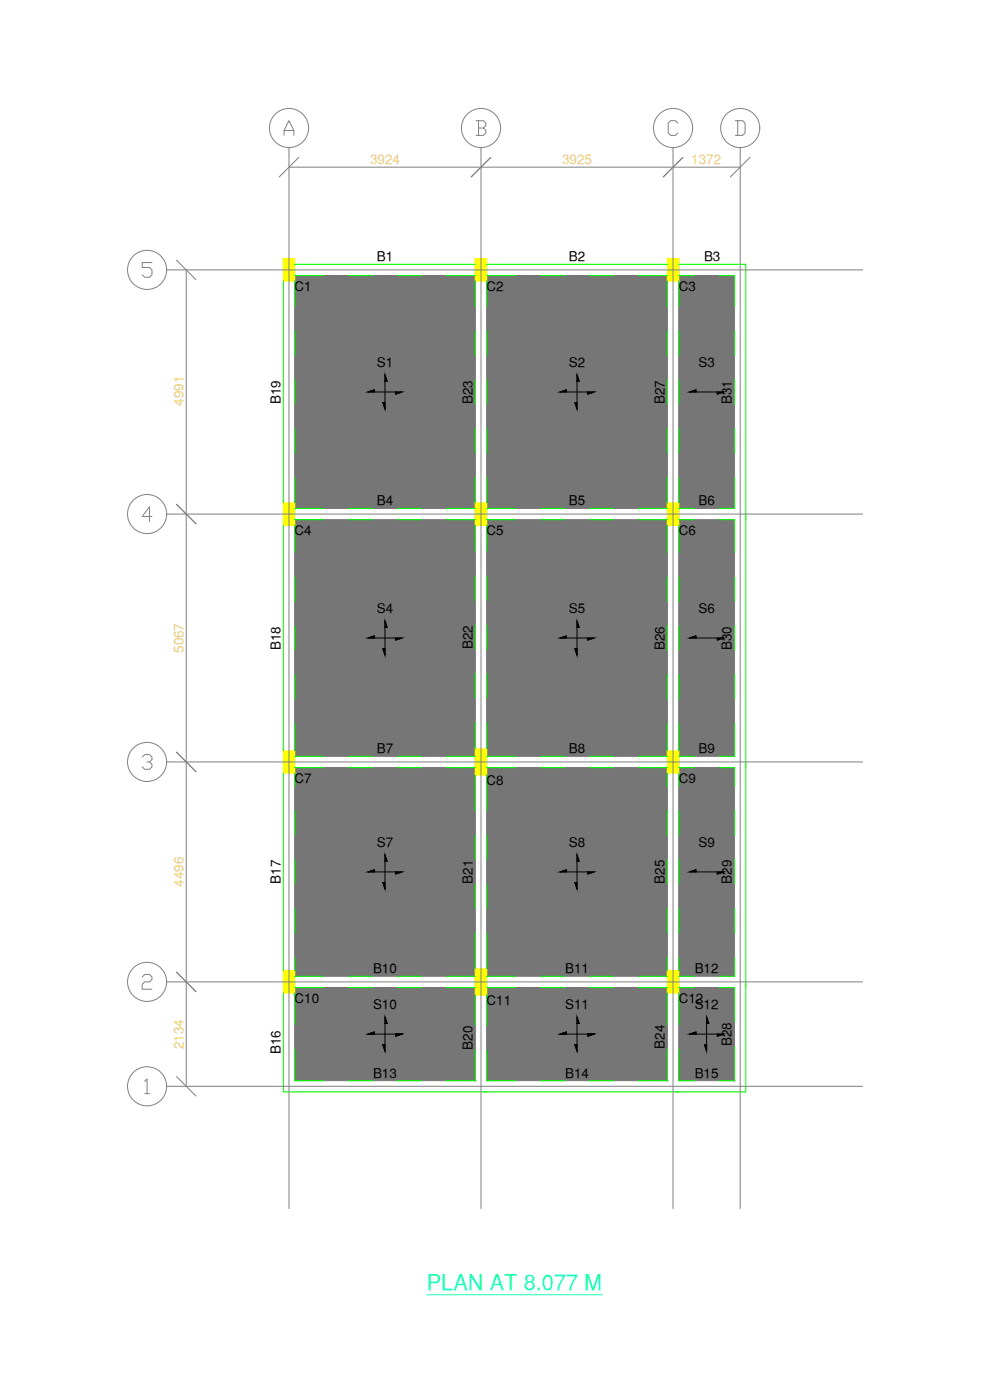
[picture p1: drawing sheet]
<svg xmlns="http://www.w3.org/2000/svg" width="297mm" height="420mm" viewBox="0 0 297 420" stroke-linecap="round" stroke-linejoin="round" font-family="sans-serif">
<!-- layer: Slab -->
<g fill="#767676" stroke="#767676" stroke-width=".3">
<path d="M88.4 82.7l54.2 1.6v-1.6zM88.4 82.7l54.2 1.6h-54.2z"/>
<path d="M88.4 84.3l54.2 66.7v-66.7zM88.4 84.3l54.2 66.7h-54.2z"/>
<path d="M88.4 151l54.2 1.6v-1.6zM88.4 151l54.2 1.6h-54.2z"/>
<path d="M146 82.7l54.3 1.6v-1.6zM146 82.7l54.3 1.6h-54.3z"/>
<path d="M146 84.3l54.3 66.7v-66.7zM146 84.3l54.3 66.7h-54.3z"/>
<path d="M146 151l54.3 1.6v-1.6zM146 151l54.3 1.6h-54.3z"/>
<path d="M203.6 82.7l16.8 1.6v-1.6zM203.6 82.7l16.8 1.6h-16.8z"/>
<path d="M203.6 84.3l16.8 66.7v-66.7zM203.6 84.3l16.8 66.7h-16.8z"/>
<path d="M203.6 151l16.8 1.6v-1.6zM203.6 151l16.8 1.6h-16.8z"/>
<path d="M88.4 156l54.2 1.6v-1.6zM88.4 156l54.2 1.6h-54.2z"/>
<path d="M88.4 157.6l54.2 67.2v-67.2zM88.4 157.6l54.2 67.2h-54.2z"/>
<path d="M88.4 224.8l54.2 .6v-.6zM88.4 224.8l54.2 .6h-54.2z"/>
<path d="M88.4 225.4l54.2 1.6v-1.6zM88.4 225.4l54.2 1.6h-54.2z"/>
<path d="M146 156l54.3 1.6v-1.6zM146 156l54.3 1.6h-54.3z"/>
<path d="M146 157.6l54.3 67.2v-67.2zM146 157.6l54.3 67.2h-54.3z"/>
<path d="M146 224.8l54.3 .6v-.6zM146 224.8l54.3 .6h-54.3z"/>
<path d="M146 225.4l54.3 1.6v-1.6zM146 225.4l54.3 1.6h-54.3z"/>
<path d="M203.6 156l16.8 1.6v-1.6zM203.6 156l16.8 1.6h-16.8z"/>
<path d="M203.6 157.6l16.8 67.8v-67.8zM203.6 157.6l16.8 67.8h-16.8z"/>
<path d="M203.6 225.4l16.8 1.6v-1.6zM203.6 225.4l16.8 1.6h-16.8z"/>
<path d="M88.4 230.4l54.2 1.6v-1.6zM88.4 230.4l54.2 1.6h-54.2z"/>
<path d="M88.4 232l54.2 .6v-.6zM88.4 232l54.2 .6h-54.2z"/>
<path d="M88.4 232.6l54.2 58.2v-58.2zM88.4 232.6l54.2 58.2h-54.2z"/>
<path d="M88.4 290.8l54.2 .6v-.6zM88.4 290.8l54.2 .6h-54.2z"/>
<path d="M88.4 291.4l54.2 1.6v-1.6zM88.4 291.4l54.2 1.6h-54.2z"/>
<path d="M146 230.4l54.3 1.6v-1.6zM146 230.4l54.3 1.6h-54.3z"/>
<path d="M146 232l54.3 .6v-.6zM146 232l54.3 .6h-54.3z"/>
<path d="M146 232.6l54.3 58.2v-58.2zM146 232.6l54.3 58.2h-54.3z"/>
<path d="M146 290.8l54.3 .6v-.6zM146 290.8l54.3 .6h-54.3z"/>
<path d="M146 291.4l54.3 1.6v-1.6zM146 291.4l54.3 1.6h-54.3z"/>
<path d="M203.6 230.4l16.8 1.6v-1.6zM203.6 230.4l16.8 1.6h-16.8z"/>
<path d="M203.6 232l16.8 59.4v-59.4zM203.6 232l16.8 59.4h-16.8z"/>
<path d="M203.6 291.4l16.8 1.6v-1.6zM203.6 291.4l16.8 1.6h-16.8z"/>
<path d="M88.4 296.4l54.2 1.6v-1.6zM88.4 296.4l54.2 1.6h-54.2z"/>
<path d="M88.4 298l54.2 .6v-.6zM88.4 298l54.2 .6h-54.2z"/>
<path d="M88.4 298.6l54.2 25.7v-25.7zM88.4 298.6l54.2 25.7h-54.2z"/>
<path d="M146 296.4l54.3 1.6v-1.6zM146 296.4l54.3 1.6h-54.3z"/>
<path d="M146 298l54.3 .6v-.6zM146 298l54.3 .6h-54.3z"/>
<path d="M146 298.6l54.3 25.7v-25.7zM146 298.6l54.3 25.7h-54.3z"/>
<path d="M203.6 296.4l16.8 1.6v-1.6zM203.6 296.4l16.8 1.6h-16.8z"/>
<path d="M203.6 298l16.8 26.3v-26.3zM203.6 298l16.8 26.3h-16.8z"/>
</g>
<!-- layer: Column -->
<g fill="#ff0" stroke="#ff0" stroke-width=".3">
<path d="M85 77.7l3.4 6.6v-6.6zM85 77.7l3.4 6.6h-3.4z"/>
<path d="M142.6 77.7l3.4 6.6v-6.6zM142.6 77.7l3.4 6.6h-3.4z"/>
<path d="M200.3 77.7l3.3 6.6v-6.6zM200.3 77.7l3.3 6.6h-3.3z"/>
<path d="M85 151l3.4 6.6v-6.6zM85 151l3.4 6.6h-3.4z"/>
<path d="M142.6 151l3.4 6.6v-6.6zM142.6 151l3.4 6.6h-3.4z"/>
<path d="M200.3 151l3.3 6.6v-6.6zM200.3 151l3.3 6.6h-3.3z"/>
<path d="M85 225.4l3.4 6.6v-6.6zM85 225.4l3.4 6.6h-3.4z"/>
<path d="M142.6 224.8l3.4 7.8v-7.8zM142.6 224.8l3.4 7.8h-3.4z"/>
<path d="M200.3 225.4l3.3 6.6v-6.6zM200.3 225.4l3.3 6.6h-3.3z"/>
<path d="M85 291.4l3.4 6.6v-6.6zM85 291.4l3.4 6.6h-3.4z"/>
<path d="M142.6 290.8l3.4 7.8v-7.8zM142.6 290.8l3.4 7.8h-3.4z"/>
<path d="M200.3 291.4l3.3 6.6v-6.6zM200.3 291.4l3.3 6.6h-3.3z"/>
</g>
<path d="M85 77.7h3.4v6.6h-3.4zM142.6 77.7h3.4v6.6h-3.4zM200.3 77.7h3.3v6.6h-3.3zM85 151h3.4v6.6h-3.4zM142.6 151h3.4v6.6h-3.4zM200.3 151h3.3v6.6h-3.3zM85 225.4h3.4v6.6h-3.4zM142.6 224.8h3.4v7.8h-3.4zM200.3 225.4h3.3v6.6h-3.3zM85 291.4h3.4v6.6h-3.4zM142.6 290.8h3.4v7.8h-3.4zM200.3 291.4h3.3v6.6h-3.3z" fill="none" stroke="#ff0" stroke-width=".3"/>
<!-- layer: Beam -->
<g fill="none" stroke="#0f0" stroke-width=".3">
<path d="M88.4 79.3h54.2M146 79.3h54.3M203.6 79.3h20.2v248.4h-138.8v-29.7M85 84.3v66.7M88.4 82.7h8.8M88.4 84.3v7.6M88.4 99.3v7.3M104.5 82.7h7.3M119.2 82.7h7.3M133.9 82.7h8.7M142.6 84.3v7.6M142.6 99.3v7.3"/>
<path d="M146 82.7h8.8M146 84.3v7.6M146 99.3v7.3M162.1 82.7h7.4M176.8 82.7h7.3M191.5 82.7h8.8M200.3 84.3v7.6M200.3 99.3v7.3M203.6 82.7h4.7M203.6 84.3v7.6M203.6 99.3v7.3M215.7 82.7h4.7v9.2"/>
<path d="M220.4 99.3v7.3M88.4 114v7.3M142.6 114v7.3M146 114v7.3M200.3 114v7.3M203.6 114v7.3M220.4 114v7.3M88.4 128.6v7.4M142.6 128.6v7.4M146 128.6v7.4M200.3 128.6v7.4M203.6 128.6v7.4"/>
<path d="M220.4 128.6v7.4M85 157.6v67.8M88.4 152.6h8.8M88.4 156h8.8M88.4 143.3v7.7M88.4 157.6v8.2M104.5 152.6h7.3M104.5 156h7.3M119.2 152.6h7.3M119.2 156h7.3M133.9 152.6h8.7M133.9 156h8.7"/>
<path d="M142.6 143.3v7.7M142.6 157.6v7.9M146 152.6h8.8M146 156h8.8M146 143.3v7.7M146 157.6v7.9M162.1 152.6h7.4M162.1 156h7.4M176.8 152.6h7.3M176.8 156h7.3M191.5 152.6h8.8M191.5 156h8.8"/>
<path d="M200.3 143.3v7.7M200.3 157.6v8.2M203.6 152.6h4.7M203.6 156h4.7M203.6 143.3v7.7M203.6 157.6v8.2M215.7 156h4.7v9.8M220.4 143.3v9.3h-4.7M88.4 173.1v7.4M142.6 172.8v7.4M146 172.8v7.4M200.3 173.1v7.4"/>
<path d="M203.6 173.1v7.4M220.4 173.1v7.4M88.4 187.8v7.3M142.6 187.5v7.4M146 187.5v7.4M200.3 187.8v7.3M203.6 187.8v7.3M220.4 187.8v7.3M88.4 202.5v7.3M88.4 217.2v8.2M142.6 202.2v7.3M142.6 216.9v7.9"/>
<path d="M146 202.2v7.3M146 216.9v7.9M200.3 202.5v7.3M200.3 217.2v8.2M203.6 202.5v7.3M203.6 217.2v8.2M220.4 217.2v9.8h-4.7M220.4 202.5v7.3M85 232v59.4M88.4 227h8.8M88.4 230.4h8.8M88.4 232v4"/>
<path d="M104.5 227h7.3M104.5 230.4h7.3M119.2 227h7.3M119.2 230.4h7.3M133.9 227h8.7M133.9 230.4h8.7M142.6 232.6v10.7M146 227h8.8M146 230.4h8.8M146 232.6v10.7M162.1 227h7.4M162.1 230.4h7.4"/>
<path d="M176.8 227h7.3M176.8 230.4h7.3M191.5 227h8.8M191.5 230.4h8.8M200.3 232v4M203.6 227h4.7M203.6 230.4h4.7M203.6 232v4M215.7 230.4h4.7v5.6M88.4 243.3v7.4M88.4 258v7.3M142.6 250.7v7.3"/>
<path d="M146 250.7v7.3M200.3 243.3v7.4M200.3 258v7.3M203.6 243.3v7.4M203.6 258v7.3M220.4 243.3v7.4M220.4 258v7.3M88.4 272.7v7.3M142.6 265.3v7.4M146 265.3v7.4M200.3 272.7v7.3M203.6 272.7v7.3"/>
<path d="M220.4 272.7v7.3M88.4 293h8.8M88.4 296.4h8.8M88.4 287.4v4M88.4 298v9.5M104.5 293h7.3M104.5 296.4h7.3M119.2 293h7.3M119.2 296.4h7.3M133.9 293h8.7M133.9 296.4h8.7M142.6 280v10.8"/>
<path d="M142.6 298.6v9.2M146 293h8.8M146 296.4h8.8M146 280v10.8M146 298.6v9.2M162.1 293h7.4M162.1 296.4h7.4M176.8 293h7.3M176.8 296.4h7.3M191.5 293h8.8M191.5 296.4h8.8M200.3 287.4v4"/>
<path d="M200.3 298v9.5M203.6 293h4.7M203.6 296.4h4.7M203.6 287.4v4M203.6 298v9.5M215.7 296.4h4.7v10.3M220.4 287.4v5.6h-4.7M88.4 314.8v9.5h8.8M142.6 315.1v9.2h-8.7M146 315.1v9.2h8.8M200.3 314.8v9.5h-8.8M203.6 314.8v9.5h4.7"/>
<path d="M220.4 314v10.3h-4.7M104.5 324.3h7.3M119.2 324.3h7.3M162.1 324.3h7.4M176.8 324.3h7.3"/>
</g>
<!-- layer: Grid Line -->
<g fill="none" stroke="#808080" stroke-width=".3">
<path d="M85.2 39.2h3M142.9 36.2h2.2l.7 .8v.7l-.7 .7M143.6 38.4h1.5l.7 .8v.7l-.7 .7h-2.2M143.6 36.2v4.4M203.4 37l-.7-.8h-1.5l-.7 .8v2.9l.7 .7h1.5l.7-.7M220.6 36.2h2.2l.7 .8v2.9l-.7 .7h-2.2M221.3 36.2v4.4M85.2 40.6v-1.4l1.5-3 1.5 3v1.4M86.7 44.3v318.4M86.7 50.2h135.4M89.6 47.2l-5.8 5.9M144.3 44.3v318.4"/>
<path d="M147.3 47.2l-5.9 5.9M201.9 44.3v318.4M204.9 47.2l-5.9 5.9M222.1 44.3v318.4M225 47.2l-5.9 5.9M45.6 78.8h-2.9v1.5h2.2l.7 .7v1.5l-.7 .7h-1.5l-.7-.7M52.9 78.1l5.9 5.8M50 81h208.8M55.9 81v245M45.6 155h-2.9l2.2-2.9v4.4M50 154.3h208.8M52.9 151.3l5.9 5.9"/>
<path d="M42.7 227.2l.7-.7h1.5l.7 .7v.7l-.7 .8h-.8M44.9 228.7l.7 .7v.7l-.7 .8h-1.5l-.7-.8M50 228.7h208.8M52.9 225.7l5.9 5.9M42.7 293.2l.7-.7h1.5l.7 .7v.7l-.7 .8h-1.5l-.7 .7v1.5h2.9M50 294.7h208.8M52.9 291.7l5.9 5.9M43.4 324.5l.7-.7v4.4M43.4 328.2h1.5M50 326h208.8M52.9 323.1l5.9 5.8"/>
<circle cx="86.7" cy="38.4" r="5.9"/>
<circle cx="144.3" cy="38.4" r="5.9"/>
<circle cx="201.9" cy="38.4" r="5.9"/>
<circle cx="222.1" cy="38.4" r="5.9"/>
<circle cx="44.1" cy="81" r="5.9"/>
<circle cx="44.1" cy="154.3" r="5.9"/>
<circle cx="44.1" cy="228.7" r="5.9"/>
<circle cx="44.1" cy="294.7" r="5.9"/>
<circle cx="44.1" cy="326" r="5.9"/>
</g>
<!-- layer: Label -->
<path d="M128 388.6h52.8" fill="none" stroke="#0ff" stroke-width=".3"/>
<!-- layer: Slab Nos -->
<g fill="#000" stroke="#000" stroke-width=".3">
<path d="M110.4 117.6l1.9-.6v.6zM115.5 112.5l.7 1.9h-.7zM118.7 117.6h1.9l-1.9 .7zM168 117.6l1.9-.6v.6zM173.1 112.5l.7 1.9h-.7zM176.3 117.6h2l-2 .7zM206.9 117.6l1.9-.6v.6zM215.2 117.6h2l-2 .7zM114.9 120.8h.6v2zM172.5 120.8h.6v2zM110.4 191.5l1.9-.7v.7zM114.9 194.7h.6v1.9z"/>
<path d="M115.5 186.3l.7 2h-.7zM118.7 191.5h1.9l-1.9 .6zM168 191.5l1.9-.7v.7zM172.5 194.7h.6v1.9zM173.1 186.3l.7 2h-.7zM176.3 191.5h2l-2 .6zM206.9 191.5l1.9-.7v.7zM215.2 191.5h2l-2 .6zM115.5 256.5l.7 2h-.7zM173.1 256.5l.7 2h-.7zM110.4 261.7l1.9-.7v.7zM114.9 264.9h.6v1.9z"/>
<path d="M118.7 261.7h1.9l-1.9 .6zM168 261.7l1.9-.7v.7zM172.5 264.9h.6v1.9zM176.3 261.7h2l-2 .6zM206.9 261.7l1.9-.7v.7zM215.2 261.7h2l-2 .6zM206.9 310.3l1.9-.6v.6zM211.4 313.6h.6v1.9zM212 305.2l.7 1.9h-.7zM215.2 310.3h2l-2 .7z"/>
<path d="M112.3 309.7v.6zM110.4 310.3h1.9zM110.4 310.3l1.9-.6v.6z"/>
<path d="M114.9 313.6h.6zM114.9 313.6l.6 1.9v-1.9z"/>
<path d="M115.5 305.2l.7 1.9h-.7zM115.5 307.1h.7z"/>
<path d="M118.7 310.3h1.9zM118.7 310.3h1.9zM118.7 310.3h1.9l-1.9 .7z"/>
<path d="M169.9 309.7v.6zM168 310.3h1.9zM168 310.3l1.9-.6v.6z"/>
<path d="M172.5 313.6h.6zM172.5 313.6l.6 1.9v-1.9z"/>
<path d="M173.1 305.2l.7 1.9h-.7zM173.1 307.1h.7z"/>
<path d="M176.3 310.3h2zM176.3 310.3h2zM176.3 310.3h2l-2 .7z"/>
</g>
<g fill="none" stroke="#000" stroke-width=".3">
<path d="M112.3 117.6v-.6l-1.9 .6h10.2l-1.9 .7v-.7M115.5 114.4h.7l-.7-1.9v10.3l-.6-2h.6M169.9 117.6v-.6l-1.9 .6h10.3l-2 .7v-.7M173.1 114.4h.7l-.7-1.9v10.3l-.6-2h.6M208.8 117.6v-.6l-1.9 .6h10.3l-2 .7v-.7M112.3 191.5v-.7l-1.9 .7h10.2l-1.9 .6v-.6M115.5 188.3h.7l-.7-2v10.3l-.6-1.9h.6M169.9 191.5v-.7l-1.9 .7h10.3l-2 .6v-.6M173.1 188.3h.7l-.7-2v10.3l-.6-1.9h.6M208.8 191.5v-.7l-1.9 .7h10.3l-2 .6v-.6M115.5 258.5h.7l-.7-2v10.3l-.6-1.9h.6M173.1 258.5h.7l-.7-2v10.3l-.6-1.9h.6"/>
<path d="M112.3 261.7v-.7l-1.9 .7h10.2l-1.9 .6v-.6M169.9 261.7v-.7l-1.9 .7h10.3l-2 .6v-.6M208.8 261.7v-.7l-1.9 .7h10.3l-2 .6v-.6M112.3 310.3v-.6l-1.9 .6h10.2l-1.9 .7v-.7M115.5 307.1h.7l-.7-1.9v10.3l-.6-1.9h.6M169.9 310.3v-.6l-1.9 .6h10.3l-2 .7v-.7M173.1 307.1h.7l-.7-1.9v10.3l-.6-1.9h.6M208.8 310.3v-.6l-1.9 .6h10.3l-2 .7v-.7M212 307.1h.7l-.7-1.9v10.3l-.6-1.9h.6"/>
</g>
<text font-size="6.5" fill="#0ff" x="128" y="387.1">PLAN AT 8.077 M</text>
<g font-size="4" fill="#ffbf7f">
<text x="111" y="49.3">3924</text>
<text x="168.7" y="49.3">3925</text>
<text x="207.4" y="49.3">1372</text>
<text x="55.1" y="121.8" transform="rotate(-90 55.1 121.8)">4991</text>
<text x="55.1" y="196" transform="rotate(-90 55.1 196)">5067</text>
<text x="55.1" y="266.1" transform="rotate(-90 55.1 266.1)">4496</text>
<text x="55.1" y="314.8" transform="rotate(-90 55.1 314.8)">2134</text>
</g>
<g font-size="4">
<text x="113" y="78.4">B1</text>
<text x="170.7" y="78.4">B2</text>
<text x="211.2" y="78.4">B3</text>
<text x="88.4" y="87.2">C1</text>
<text x="146" y="87.2">C2</text>
<text x="203.6" y="87.2">C3</text>
<text x="113" y="110.1">S1</text>
<text x="170.7" y="110.1">S2</text>
<text x="209.5" y="110.1">S3</text>
<text x="84.1" y="121.2" transform="rotate(-90 84.1 121.2)">B19</text>
<text x="141.7" y="121.2" transform="rotate(-90 141.7 121.2)">B23</text>
<text x="199.4" y="121.2" transform="rotate(-90 199.4 121.2)">B27</text>
<text x="219.5" y="121.2" transform="rotate(-90 219.5 121.2)">B31</text>
<text x="113" y="151.7">B4</text>
<text x="170.7" y="151.7">B5</text>
<text x="209.5" y="151.7">B6</text>
<text x="88.4" y="160.5">C4</text>
<text x="146" y="160.5">C5</text>
<text x="203.6" y="160.5">C6</text>
<text x="113" y="184">S4</text>
<text x="170.7" y="184">S5</text>
<text x="209.5" y="184">S6</text>
<text x="84.1" y="195.1" transform="rotate(-90 84.1 195.1)">B18</text>
<text x="141.7" y="194.8" transform="rotate(-90 141.7 194.8)">B22</text>
<text x="199.4" y="195.1" transform="rotate(-90 199.4 195.1)">B26</text>
<text x="219.5" y="195.1" transform="rotate(-90 219.5 195.1)">B30</text>
<text x="113" y="226.1">B7</text>
<text x="170.7" y="226.1">B8</text>
<text x="209.5" y="226.1">B9</text>
<text x="88.4" y="234.9">C7</text>
<text x="146" y="235.5">C8</text>
<text x="203.6" y="234.9">C9</text>
<text x="113" y="254.2">S7</text>
<text x="170.7" y="254.2">S8</text>
<text x="209.5" y="254.2">S9</text>
<text x="84.1" y="265.3" transform="rotate(-90 84.1 265.3)">B17</text>
<text x="141.7" y="265.3" transform="rotate(-90 141.7 265.3)">B21</text>
<text x="199.4" y="265.3" transform="rotate(-90 199.4 265.3)">B25</text>
<text x="219.5" y="265.3" transform="rotate(-90 219.5 265.3)">B29</text>
<text x="111.9" y="292.1">B10</text>
<text x="169.5" y="292.1">B11</text>
<text x="208.4" y="292.1">B12</text>
<text x="88.4" y="300.9">C10</text>
<text x="111.9" y="302.8">S10</text>
<text x="146" y="301.5">C11</text>
<text x="169.5" y="302.8">S11</text>
<text x="203.6" y="300.9">C12</text>
<text x="208.4" y="302.8">S12</text>
<text x="84.1" y="316.4" transform="rotate(-90 84.1 316.4)">B16</text>
<text x="141.7" y="315" transform="rotate(-90 141.7 315)">B20</text>
<text x="199.4" y="314.7" transform="rotate(-90 199.4 314.7)">B24</text>
<text x="219.5" y="313.9" transform="rotate(-90 219.5 313.9)">B28</text>
<text x="111.9" y="323.4">B13</text>
<text x="169.5" y="323.4">B14</text>
<text x="208.4" y="323.4">B15</text>
</g>
</svg>
